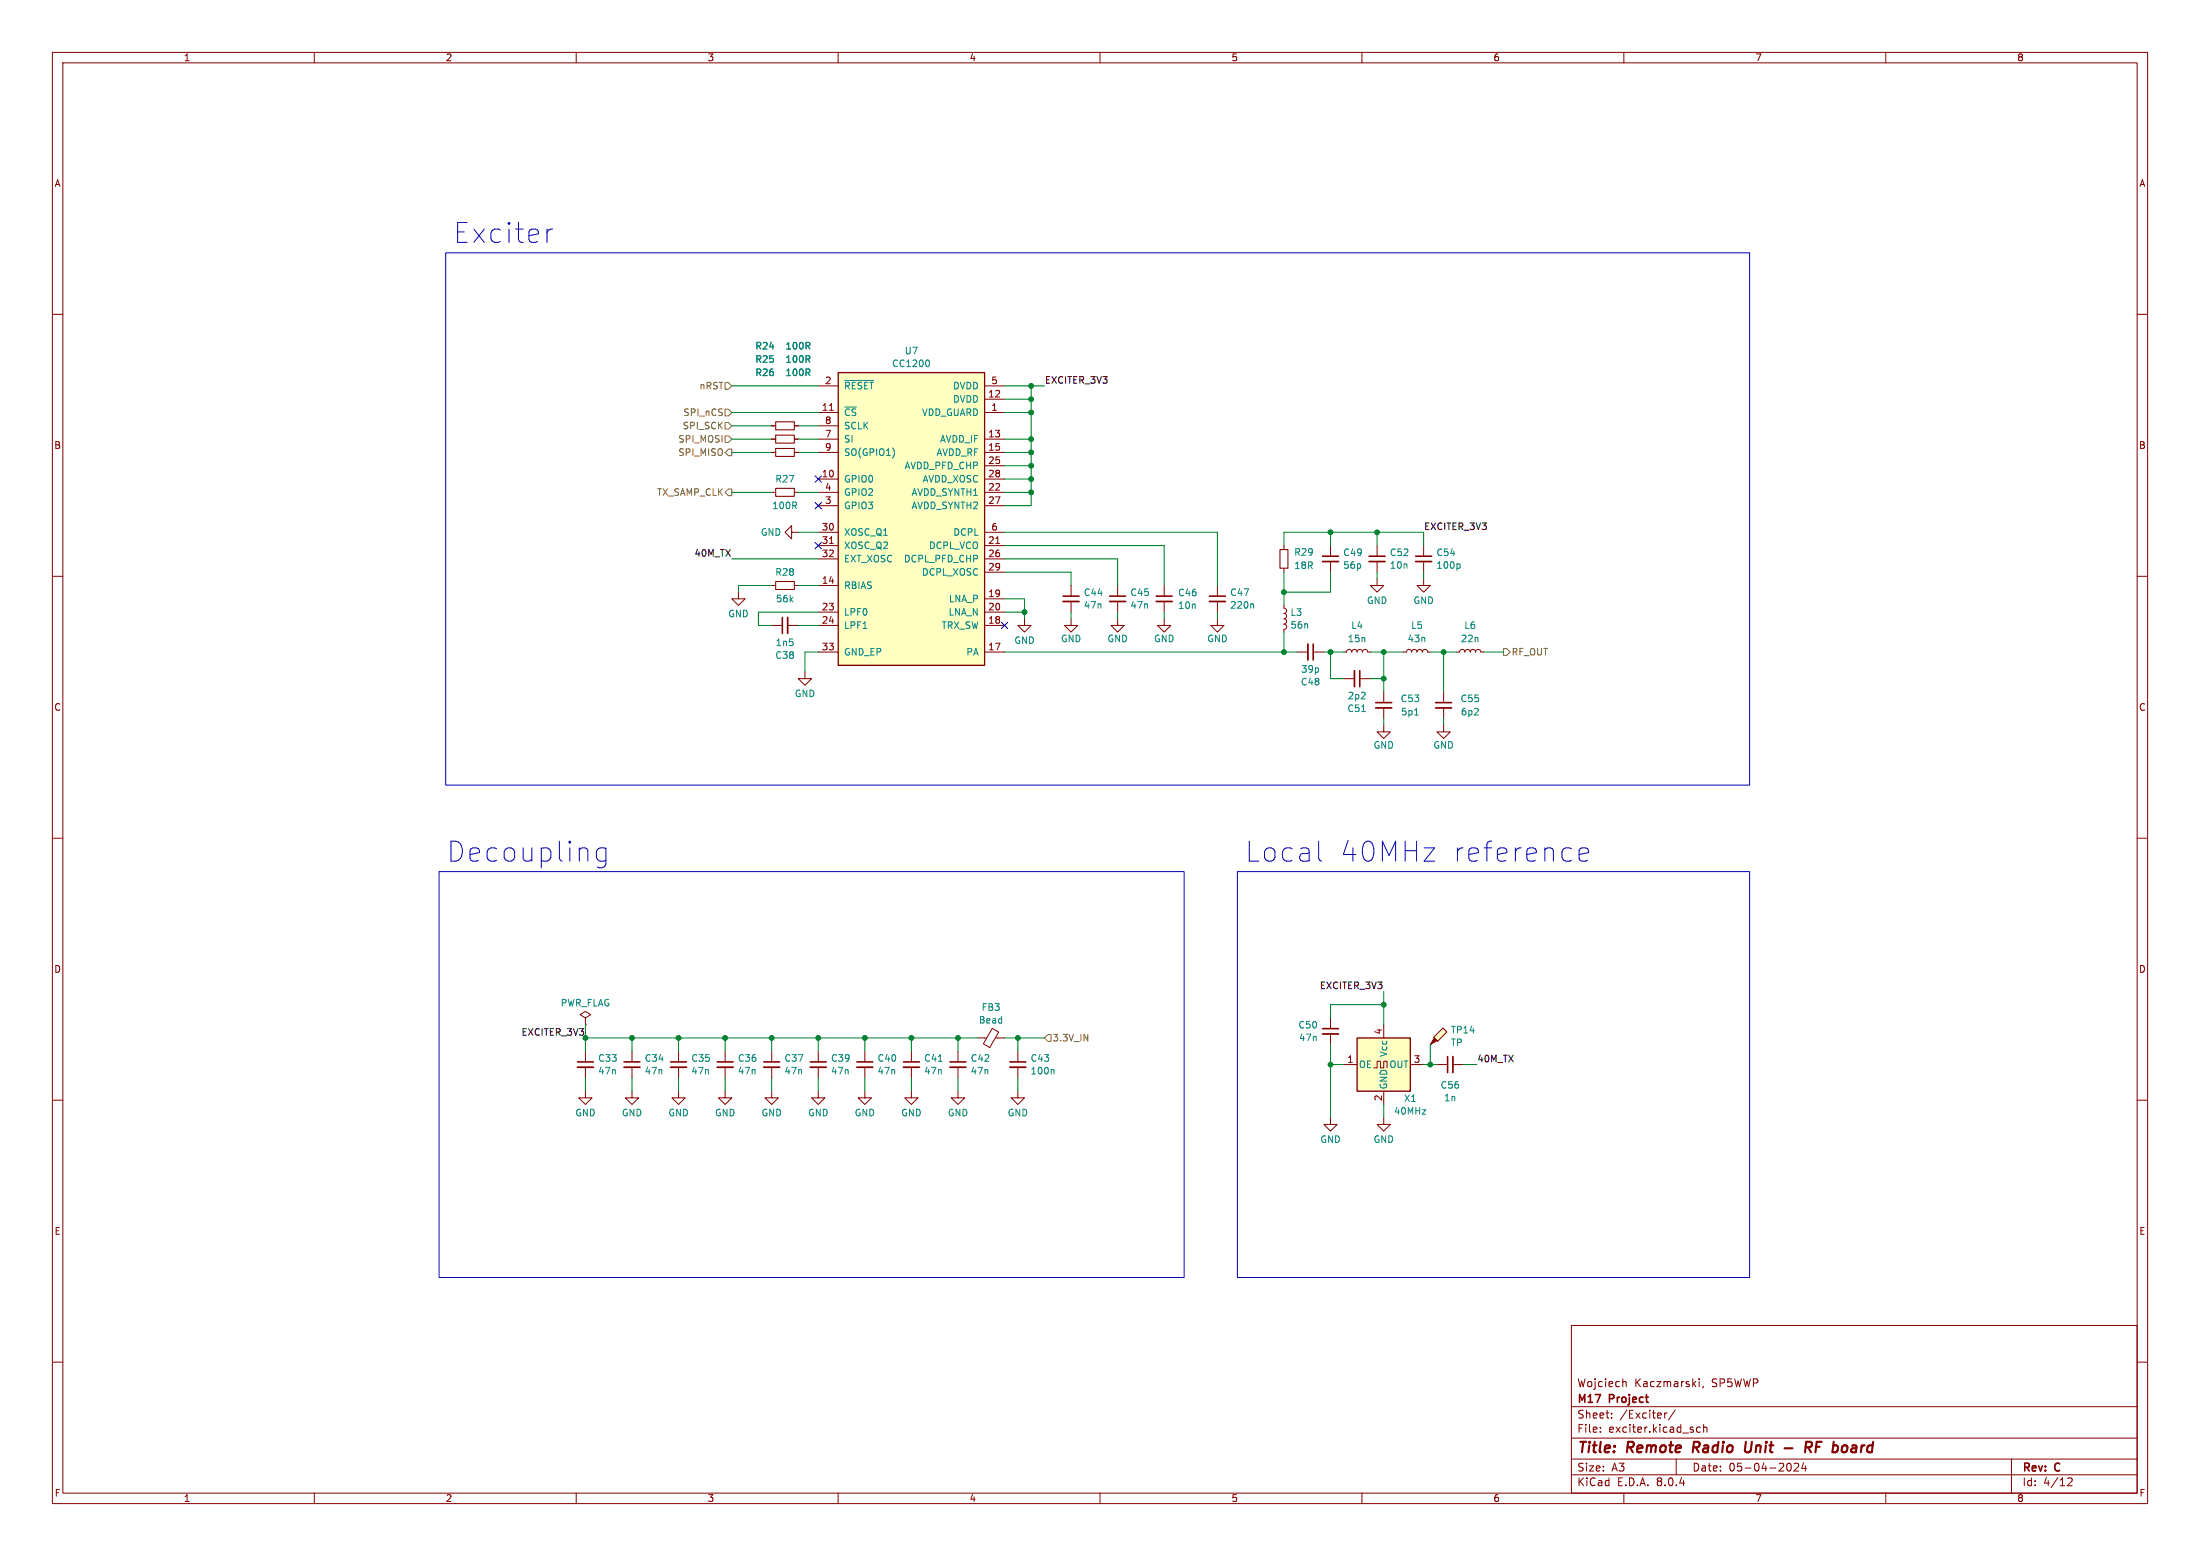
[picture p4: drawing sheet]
<svg xmlns="http://www.w3.org/2000/svg" width="420mm" height="297mm" viewBox="0 0 420 297" stroke-linecap="round" stroke-linejoin="round" font-family="sans-serif">
<g fill="none" stroke="#840000" stroke-width=".19">
<path d="M10 10h400v277h-400zM12 12h396v273h-396zM60 10v2M110 10v2M160 10v2M210 10v2M260 10v2M310 10v2M360 10v2M10 60h2M408 60h2M10 110h2"/>
<path d="M147.3 119.4h2.1M150.4 119.4h2M195.6 118.1v1.3h1.2l-1.2 1.3-1.3-1.3h1.3M204.5 118.1v1.3h1.2l-1.2 1.3-1.3-1.3h1.3M204.5 111.8v2M204.5 114.8v2M213.4 118.1v1.3h1.2l-1.2 1.3-1.3-1.3h1.3M213.4 111.8v2M213.4 114.8v2M222.2 118.1v1.3h1.3l-1.3 1.3-1.2-1.3h1.2M222.2 111.8v2M222.2 114.8v2"/>
<path d="M232.4 118.1v1.3h1.3l-1.3 1.3-1.3-1.3h1.3M232.4 111.8v2M232.4 114.8v2M245.1 115.6v.5l.4 .1 .1 .4-.1 .3-.4 .2 .4 .1 .1 .4-.1 .4-.4 .1 .4 .2 .1 .5-.5 .3 .4 .2 .1 .3-.1 .4-.4 .1v.6M245.1 104.1v.8M245.1 108.5v.7M254 104.1v2.1M254 107.2v2M262.9 104.1v2.1M262.9 107.2v2M408 110h2M153.7 128.3v1.2h1.2l-1.2 1.3-1.3-1.3h1.3"/>
<path d="M256.5 124.5h.5l.2-.4 .4-.1 .3 .1 .2 .4 .1-.4 .4-.1 .3 .1 .2 .4 .1-.4 .4-.1 .3 .1 .2 .4 .1-.4 .4-.1 .4 .1 .1 .4h.5M264.2 132.1v2M264.2 135.1v2.1M268 124.5h.5l.1-.4 .4-.1 .3 .1 .2 .4 .1-.4 .4-.1 .4 .1 .1 .4 .2-.4 .3-.1 .4 .1 .1 .4 .2-.4 .3-.1 .4 .1 .1 .4h.5M10 160h2M408 160h2M186.7 198.1h1.6M189.4 196.3l1.3 .7-1.7 2.9-1.3-.7zM190 198.1h1.8M10 210h2M147.3 208.3v1.3h1.3l-1.3 1.2-1.3-1.2h1.3M147.3 200.7v2"/>
<path d="M147.3 203.7v2M156.2 208.3v1.3h1.3l-1.3 1.2-1.3-1.2h1.3M156.2 200.7v2M156.2 203.7v2M165.1 208.3v1.3h1.3l-1.3 1.2-1.3-1.2h1.3M165.1 200.7v2M165.1 203.7v2M174 208.3v1.3h1.3l-1.3 1.2-1.3-1.2h1.3M174 200.7v2M174 203.7v2M182.9 208.3v1.3h1.2l-1.2 1.2-1.3-1.2h1.3M182.9 200.7v2"/>
<path d="M182.9 203.7v2M194.3 208.3v1.3h1.3l-1.3 1.2-1.3-1.2h1.3M194.3 200.7v2M194.3 203.7v2M254 213.4v1.2h1.3l-1.3 1.3-1.3-1.3h1.3M264.2 213.4v1.2h1.2l-1.2 1.3-1.3-1.3h1.3M408 210h2M10 260h2M300 253h108v32h-108zM408 260h2M300 278.5h108M300 274.5h108"/>
<path d="M300 268.5h108M305.5 273.2v.2M305.5 272.5v.1M307.7 270.5v.2M307.7 269.8v.1M310 263.7h.2l.2 .2v.8M317.8 269.7v1M318.2 269.7l-.3 .1-.1 .2M319.8 269.1l-1.3 1.9M320 278.5v3M324.4 263.2v.1M324.4 263.7v1"/>
<path d="M324.6 272.5l-.4-.1-.3 .3 .1 .6h.6M325.2 264.6l-.2 .3M325.2 272.5l.2-.1 .4 .1 .1 .9M325.2 271.9v1.5M341.3 279.4l.1-.1a.8 .8 0 0 1 .6 .7 .8 .8 0 0 1-.6 .8l-.1-.1M342.5 279.4l.6-.1 .2 .1 .1 .3-1 1.1h1M344.3 279.2l-.4 1.1h1M344.7 279.8v1M384 278.5v6.5M60 285v2M110 285v2M160 285v2"/>
<path d="M210 285v2M260 285v2M300 281.5h108M310 285v2M360 285v2M394.7 282.2l.6-.1 .2 .1 .1 .3-.9 1.1h.9"/>
</g>
<path d="M323.4 275.2l-.3 2M333.3 275.2l-.2 1.6 .2 .3a.66 .66 0 0 0 .8-.1M340.7 276.4h1.5M344.7 276.3h.8a.55 .55 0 0 0 .4-.5 .55 .55 0 0 0-.3-.6h-.8l-.2 2M345.2 276.3l.5 .9M346.7 276.2h.7M347.8 275.2h-1l-.2 2" fill="none" stroke="#840000" stroke-width=".4"/>
<g fill="none" stroke="#840000" stroke-width=".33">
<path d="M150.4 117.9v3M202.9 114.8h3.1M211.8 114.8h3.1M220.7 114.8h3.1M230.9 114.8h3M252.5 107.2h3M261.4 107.2h3M262.6 135.1h3.1M145.8 203.7h3M154.7 203.7h3M163.6 203.7h3M172.5 203.7h3"/>
<path d="M181.4 203.7h3M192.8 203.7h3"/>
</g>
<g fill="none" stroke="#840000" stroke-width=".3">
<path d="M149.4 117.9v3M202.9 113.8h3.1M211.8 113.8h3.1M220.7 113.8h3.1M230.9 113.8h3M252.5 106.2h3M261.4 106.2h3M262.6 134.1h3.1M145.8 202.7h3M154.7 202.7h3M163.6 202.7h3M172.5 202.7h3"/>
<path d="M181.4 202.7h3M192.8 202.7h3"/>
</g>
<path d="M244.3 104.9h1.6v3.6h-1.6z" fill="none" stroke="#840000" stroke-width=".2"/>
<path d="M239.1 115.3l.2 .1v.7M270.1 136.5h.7M179.1 202.6h.8M201 204.2l.2 .1v.7" fill="none" stroke="#008484" stroke-width=".19"/>
<path d="M273.7 198l1.8-1.8 .7 .8-1.8 1.8z" fill="#ffffc2"/>
<path d="M273.8 198.1l.5 .5-1.3 .8z" fill="#840000" stroke="#840000" stroke-width=".19"/>
<path d="M273 199.4h.1M273.7 198l1.8-1.8 .7 .8-1.8 1.8z" fill="none" stroke="#840000" stroke-width=".19"/>
<path d="M259.1 198.1h10.1v10.2h-10.1z" fill="#ffffc2"/>
<path d="M259.1 198.1h10.1v10.2h-10.1z" fill="none" stroke="#840000" stroke-width=".25"/>
<path d="M264.2 195.6v2.5M256.5 203.2h2.6M262.3 203.8h.6v-1.2h.6v1.2h.7v-1.2h.6v1.2M264.2 208.3v2.5M269.2 203.2h2.6" fill="none" stroke="#840000" stroke-width=".19"/>
<path d="M160 71.1h28v55.9h-28z" fill="#ffffc2"/>
<path d="M160 71.1h28v55.9h-28z" fill="none" stroke="#840000" stroke-width=".25"/>
<g fill="none" stroke="#840000" stroke-width=".19">
<path d="M156.2 78.7h3.8M156.2 73.7h3.8M158.4 78.3h.7M188 78.7h3.8M188 76.2h3.8M188 73.7h3.8M147.3 83.8h.8M147.3 86.4h.8M147.3 94h.8M147.3 81.3h.8M151.6 83.8h.8M151.6 86.4h.8"/>
<path d="M151.6 94h.8M151.6 81.3h.8M156.2 91.4h3.8M156.2 83.8h3.8M156.2 86.4h3.8M156.2 94h3.8M156.2 96.5h3.8M156.2 81.3h3.8M188 91.4h3.8M188 83.8h3.8M188 86.4h3.8M188 94h3.8"/>
<path d="M188 88.9h3.8M188 96.5h3.8M141 113v1.3h1.2l-1.2 1.3-1.3-1.3h1.3M147.3 111.8h.8M151.1 101.6v-1.3l-1.2 1.3 1.2 1.3v-1.3h1.3M151.6 111.8h.8M156.2 111.8h3.8M156.2 119.4h3.8M156.2 116.8h3.8M156.2 104.1h3.8M156.2 106.7h3.8M156.2 101.6h3.8"/>
<path d="M158.4 103.7h.7M188 119.4h3.8M188 114.3h3.8M188 116.8h3.8M188 104.1h3.8M188 106.7h3.8M188 109.2h3.8M188 101.6h3.8M190.1 103.7h.7M262.9 110.5v1.3h1.3l-1.3 1.2-1.3-1.2h1.3M271.8 110.5v1.3h1.2l-1.2 1.2-1.3-1.2h1.3M271.8 104.1v2.1"/>
<path d="M271.8 107.2v2M156.2 124.5h3.8M188 124.5h3.8M247.6 124.5h2.1M250.7 124.5h2M256.5 129.5h2.1M259.6 129.5h2M264.2 138.4v1.3h1.2l-1.2 1.3-1.3-1.3h1.3M275.6 138.4v1.3h1.3l-1.3 1.3-1.3-1.3h1.3M275.6 132.1v2M275.6 135.1v2.1M278.1 124.5h.5l.2-.4 .3-.1 .4 .1 .2 .4 .1-.4 .4-.1 .3 .1 .2 .4 .1-.4 .4-.1 .3 .1 .2 .4 .1-.4 .4-.1 .4 .1 .1 .4h.5"/>
<path d="M111.8 194.3l1-.6-1-.7-1.1 .7 1.1 .6v1.3M111.8 195.6h.1M254 194.3v2M254 197.4v2M111.8 208.3v1.3h1.2l-1.2 1.2-1.3-1.2h1.3M111.8 200.7v2M111.8 203.7v2M120.6 208.3v1.3h1.3l-1.3 1.2-1.2-1.2h1.2M120.6 200.7v2M120.6 203.7v2M129.5 208.3v1.3h1.3l-1.3 1.2-1.2-1.2h1.2M129.5 200.7v2"/>
<path d="M129.5 203.7v2M138.4 208.3v1.3h1.3l-1.3 1.2-1.2-1.2h1.2M138.4 200.7v2M138.4 203.7v2M274.3 203.2h2.1M277.4 203.2h2"/>
</g>
<path d="M161.3 72.6h5.5M177.1 68.7a.79 .79 0 0 1 0 1.3M170.6 85.9l.2 .4-.2 .8M278.5 107.6l.2 .3v.3l-.2 .3M260 135.8h.7" fill="none" stroke="#008484" stroke-width=".19"/>
<path d="M270.3 107.2h3M249.7 122.9v3.1M258.6 128v3.1M274.1 135.1h3M252.5 197.4h3M110.2 203.7h3.1M119.1 203.7h3.1M128 203.7h3.1M136.9 203.7h3.1M277.4 201.7v3" fill="none" stroke="#840000" stroke-width=".33"/>
<path d="M270.3 106.2h3M250.7 122.9v3.1M259.6 128v3.1M274.1 134.1h3M252.5 196.3h3M110.2 202.7h3.1M119.1 202.7h3.1M128 202.7h3.1M136.9 202.7h3.1M276.4 201.7v3" fill="none" stroke="#840000" stroke-width=".3"/>
<path d="M148.1 83.1h3.5v1.5h-3.5zM148.1 80.5h3.5v1.5h-3.5zM148.1 93.2h3.5v1.5h-3.5zM148.1 85.6h3.5v1.5h-3.5zM148.1 111h3.5v1.5h-3.5z" fill="none" stroke="#840000" stroke-width=".2"/>
<path d="M138.4 73h.7l.6 .7-.6 .6h-.7zM138.4 78.1h.7l.6 .6-.6 .7h-.7zM138.4 83.2h.7l.6 .6-.6 .7h-.7zM138.4 80.6h.7l.6 .7-.6 .6h-.7zM139.1 93.3h.6v1.3h-.6l-.7-.6zM139.1 85.7h.6v1.3h-.6l-.7-.6zM287 123.8h.7l.6 .7-.6 .6h-.7zM200 197.5h.7v1.3h-.7l-.6-.7z" fill="none" stroke="#848400" stroke-width=".19"/>
<path d="M85.1 48.3h248.9v101.6h-248.9zM105.5 43.7a.97 .97 0 0 0-1.1 .8M83.8 166.4h142.3v77.4h-142.3zM115.7 162l-.4-.2h-.7l-.6 .4-.1 .4v1l.3 .6 .4 .2h.7l.4-.2M115.7 161.8v3.1a1.03 1.03 0 0 1-1.7 .6M236.2 166.4h97.8v77.4h-97.8zM251.7 160.6v3.2l.2 .4 .4 .2M271.9 161.8h2l-2 2.6h2M301.5 163.1l1.8-.4-.2-.7-.4-.2h-.7l-.4 .2-.1 .4v1.4l.1 .4 .4 .2h.7l.4-.2" fill="none" stroke="#0000c2" stroke-width=".19"/>
<g fill="none" stroke="#008400" stroke-width=".19">
<path d="M139.7 78.7h16.5M139.7 73.7h16.5M191.8 78.7h5M191.8 73.7h7.6M191.8 76.2h5M196.8 73.7v22.8h-5M139.7 81.3h7.6M139.7 83.8h7.6M139.7 94h7.6M139.7 86.4h7.6M152.4 81.3h3.8M152.4 83.8h3.8"/>
<path d="M152.4 94h3.8M152.4 86.4h3.8M191.8 91.4h5M191.8 83.8h5M191.8 94h5M191.8 86.4h5M191.8 88.9h5M139.7 106.7h16.5M147.3 111.8h-6.3v1.2M152.4 111.8h3.8M152.4 119.4h3.8M152.4 101.6h3.8"/>
<path d="M156.2 116.8h-11.4v2.6h2.5M191.8 116.8h3.8M191.8 101.6h40.6v10.2M191.8 106.7h21.6v5.1M191.8 109.2h12.7v2.6M191.8 114.3h3.8v3.8M191.8 104.1h30.4v7.7M204.5 116.8v1.3M213.4 116.8v1.3M222.2 116.8v1.3M232.4 116.8v1.3M245.1 104.1v-2.5h26.7v2.5"/>
<path d="M245.1 109.2v6.4M254 101.6v2.5M254 109.2v3.8h-8.9M262.9 101.6v2.5M262.9 109.2v1.3M271.8 109.2v1.3M156.2 124.5h-2.5v3.8M191.8 124.5h55.8M245.1 120.7v3.8M252.7 124.5h3.8M254 124.5v5h2.5M261.6 124.5h6.4"/>
<path d="M261.6 129.5h2.6M264.2 124.5v7.6M264.2 137.2v1.2M273 124.5h5.1M275.6 124.5v7.6M275.6 137.2v1.2M283.2 124.5h3.8M111.8 198.1h74.9M111.8 195.6v5.1M120.6 198.1v2.6M129.5 198.1v2.6M138.4 198.1v2.6"/>
<path d="M147.3 198.1v2.6M156.2 198.1v2.6M165.1 198.1v2.6M174 198.1v2.6M182.9 198.1v2.6M191.8 198.1h7.6M194.3 198.1v2.6M254 199.4v14M264.2 189.2v6.4M264.2 191.8h-10.2v2.5M273 199.4v3.8M111.8 205.7v2.6"/>
<path d="M120.6 205.7v2.6M129.5 205.7v2.6M138.4 205.7v2.6M147.3 205.7v2.6M156.2 205.7v2.6M165.1 205.7v2.6M174 205.7v2.6M182.9 205.7v2.6M194.3 205.7v2.6M254 203.2h2.5M264.2 210.8v2.6M271.8 203.2h2.5"/>
<path d="M279.4 203.2h2.5"/>
</g>
<path d="M155.6 90.8l1.2 1.2M155.6 95.9l1.2 1.2M156.8 90.8l-1.2 1.2M156.8 95.9l-1.2 1.2M155.6 103.5l1.2 1.2M156.8 103.5l-1.2 1.2M191.2 118.8l1.2 1.2M192.4 118.8l-1.2 1.2" fill="none" stroke="#000084" stroke-width=".19"/>
<g fill="#008400" stroke="#008400" stroke-width=".19">
<circle cx="196.8" cy="86.4" r=".46"/>
<circle cx="196.8" cy="94" r=".46"/>
<circle cx="196.8" cy="83.8" r=".46"/>
<circle cx="196.8" cy="88.9" r=".46"/>
<circle cx="195.6" cy="116.8" r=".46"/>
<circle cx="254" cy="124.5" r=".46"/>
<circle cx="264.2" cy="129.5" r=".46"/>
<circle cx="264.2" cy="124.5" r=".46"/>
<circle cx="254" cy="101.6" r=".46"/>
<circle cx="262.9" cy="101.6" r=".46"/>
<circle cx="245.1" cy="124.5" r=".46"/>
<circle cx="245.1" cy="113" r=".46"/>
<circle cx="147.3" cy="198.1" r=".46"/>
<circle cx="156.2" cy="198.1" r=".46"/>
<circle cx="182.9" cy="198.1" r=".46"/>
<circle cx="194.3" cy="198.1" r=".46"/>
<circle cx="174" cy="198.1" r=".46"/>
<circle cx="165.1" cy="198.1" r=".46"/>
<circle cx="196.8" cy="91.4" r=".46"/>
<circle cx="264.2" cy="191.8" r=".46"/>
<circle cx="273" cy="203.2" r=".46"/>
<circle cx="275.6" cy="124.5" r=".46"/>
<circle cx="254" cy="203.2" r=".46"/>
<circle cx="120.6" cy="198.1" r=".46"/>
<circle cx="129.5" cy="198.1" r=".46"/>
<circle cx="138.4" cy="198.1" r=".46"/>
<circle cx="111.8" cy="198.1" r=".46"/>
<circle cx="196.8" cy="78.7" r=".46"/>
<circle cx="196.8" cy="76.2" r=".46"/>
<circle cx="196.8" cy="73.7" r=".46"/>
</g>
<g font-size="5.3" fill="#0000c2">
<text x="86.4" y="46.7">Exciter</text>
<text x="85.1" y="164.9">Decoupling</text>
<text x="237.5" y="164.9">Local</text>
<text x="255.3" y="164.9">40MHz</text>
<text x="276.6" y="164.9">reference</text>
</g>
<g font-size="2.8" fill="#840000">
<text x="301" y="277.9">Title:</text>
<text x="310.6" y="277.9">Remote</text>
<text x="324" y="277.9">Radio</text>
<text x="334.7" y="277.9">Unit</text>
<text x="347.8" y="277.9">RF</text>
<text x="353.9" y="277.9">board</text>
</g>
<g font-size="2.1" fill="#840000">
<text x="301" y="268.2">M17</text>
<text x="301" y="265">Wojciech</text>
<text x="307.3" y="268.2">Project</text>
<text x="312" y="265">Kaczmarski,</text>
<text x="326.8" y="265">SP5WWP</text>
<text x="301" y="273.7">File:</text>
<text x="301" y="271">Sheet:</text>
<text x="307.1" y="273.7">exciter.kicad_sch</text>
<text x="309.2" y="271">/Exciter/</text>
<text x="301" y="281.1">Size:</text>
<text x="307.6" y="281.1">A3</text>
<text x="323" y="281.1">Date:</text>
<text x="330" y="281.1">05-04-2024</text>
<text x="386" y="281.3">Rev:</text>
<text x="392.4" y="281.3">C</text>
<text x="301" y="283.9">KiCad</text>
<text x="308.7" y="283.9">E.D.A.</text>
<text x="316.3" y="283.9">8.0.4</text>
<text x="386" y="283.9">Id:</text>
<text x="390.1" y="283.9">4/12</text>
</g>
<g font-size="1.8" fill="#840000">
<text x="35" y="11.9">1</text>
<text x="85" y="11.9">2</text>
<text x="135" y="11.9">3</text>
<text x="185" y="11.9">4</text>
<text x="235" y="11.9">5</text>
<text x="285" y="11.9">6</text>
<text x="335" y="11.9">7</text>
<text x="385" y="11.9">8</text>
<text x="10.3" y="35.9">A</text>
<text x="408.3" y="35.9">A</text>
<text x="157.4" y="73.4">2</text>
<text x="188.6" y="75.9">12</text>
<text x="189.2" y="73.4">5</text>
<text x="156.8" y="78.5">11</text>
<text x="157.4" y="83.6">7</text>
<text x="157.4" y="81">8</text>
<text x="188.6" y="83.6">13</text>
<text x="189.2" y="78.5">1</text>
<text x="10.3" y="85.9">B</text>
<text x="157.4" y="86.1">9</text>
<text x="188.6" y="86.1">15</text>
<text x="188.6" y="88.6">25</text>
<text x="408.2" y="85.9">B</text>
<text x="156.8" y="91.2">10</text>
<text x="157.4" y="93.7">4</text>
<text x="188.6" y="93.7">22</text>
<text x="188.6" y="91.2">28</text>
<text x="156.8" y="101.3">30</text>
<text x="157.4" y="96.3">3</text>
<text x="188.6" y="96.3">27</text>
<text x="189.2" y="101.3">6</text>
<text x="156.8" y="103.9">31</text>
<text x="156.8" y="106.4">32</text>
<text x="188.6" y="103.9">21</text>
<text x="188.6" y="106.4">26</text>
<text x="156.8" y="111.5">14</text>
<text x="188.6" y="109">29</text>
<text x="156.8" y="116.6">23</text>
<text x="156.8" y="119.1">24</text>
<text x="188.6" y="119.1">18</text>
<text x="188.6" y="114">19</text>
<text x="188.6" y="116.6">20</text>
<text x="156.8" y="124.2">33</text>
<text x="188.6" y="124.2">17</text>
<text x="10.3" y="135.9">C</text>
<text x="408.2" y="135.9">C</text>
<text x="10.3" y="185.9">D</text>
<text x="408.2" y="185.9">D</text>
<text x="263.9" y="197.6" transform="rotate(-90 263.9 197.6)">4</text>
<text x="257.1" y="202.9">1</text>
<text x="269.8" y="202.9">3</text>
<text x="263.9" y="210.3" transform="rotate(-90 263.9 210.3)">2</text>
<text x="10.3" y="235.9">E</text>
<text x="408.3" y="235.9">E</text>
<text x="10.3" y="285.9">F</text>
<text x="35" y="286.9">1</text>
<text x="85" y="286.9">2</text>
<text x="135" y="286.9">3</text>
<text x="185" y="286.9">4</text>
<text x="235" y="286.9">5</text>
<text x="285" y="286.9">6</text>
<text x="335" y="286.9">7</text>
<text x="385" y="286.9">8</text>
<text x="408.3" y="285.9">F</text>
</g>
<g font-size="1.8" fill="#008484">
<text x="144.1" y="69.4">R25</text>
<text x="144.1" y="66.9">R24</text>
<text x="144.1" y="72">R26</text>
<text x="149.8" y="69.4">100R</text>
<text x="149.8" y="66.9">100R</text>
<text x="149.8" y="72">100R</text>
<text x="170.2" y="70.3">CC1200</text>
<text x="172.6" y="67.8">U7</text>
<text x="161" y="74.5">~{RESET}</text>
<text x="181.8" y="77.1">DVDD</text>
<text x="181.8" y="74.5">DVDD</text>
<text x="161" y="79.6">~{CS}</text>
<text x="161" y="82.1">SCLK</text>
<text x="175.9" y="79.6">VDD_GUARD</text>
<text x="161" y="84.7">SI</text>
<text x="161" y="87.2">SO(GPIO1)</text>
<text x="172.6" y="89.8">AVDD_PFD_CHP</text>
<text x="178.7" y="87.2">AVDD_RF</text>
<text x="179.4" y="84.7">AVDD_IF</text>
<text x="147.9" y="92.3">R27</text>
<text x="161" y="92.3">GPIO0</text>
<text x="161" y="94.8">GPIO2</text>
<text x="173.9" y="94.8">AVDD_SYNTH1</text>
<text x="176" y="92.3">AVDD_XOSC</text>
<text x="147.3" y="97.4">100R</text>
<text x="161" y="97.4">GPIO3</text>
<text x="173.9" y="97.4">AVDD_SYNTH2</text>
<text x="145.1" y="102.5">GND</text>
<text x="161" y="102.5">XOSC_Q1</text>
<text x="161" y="105">XOSC_Q2</text>
<text x="161" y="107.5">EXT_XOSC</text>
<text x="172.5" y="107.5">DCPL_PFD_CHP</text>
<text x="177.2" y="105">DCPL_VCO</text>
<text x="181.9" y="102.5">DCPL</text>
<text x="247" y="106.3">R29</text>
<text x="256.3" y="106.3">C49</text>
<text x="265.2" y="106.3">C52</text>
<text x="274.1" y="106.3">C54</text>
<text x="147.9" y="110.1">R28</text>
<text x="161" y="112.6">RBIAS</text>
<text x="175.9" y="110.1">DCPL_XOSC</text>
<text x="206.8" y="114">C44</text>
<text x="215.7" y="114">C45</text>
<text x="234.7" y="114">C47</text>
<text x="247" y="108.8">18R</text>
<text x="256.3" y="108.8">56p</text>
<text x="265.2" y="108.8">10n</text>
<text x="274.1" y="108.8">100p</text>
<text x="138.9" y="118">GND</text>
<text x="148" y="115.2">56k</text>
<text x="161" y="117.7">LPF0</text>
<text x="181" y="117.7">LNA_N</text>
<text x="181.1" y="115.2">LNA_P</text>
<text x="206.8" y="116.4">47n</text>
<text x="215.7" y="116.4">47n</text>
<text x="224.8" y="114">C46</text>
<text x="224.8" y="116.4">10n</text>
<text x="234.7" y="116.4">220n</text>
<text x="246.3" y="117.8">L3</text>
<text x="260.9" y="115.5">GND</text>
<text x="269.7" y="115.5">GND</text>
<text x="147.9" y="125.9">C38</text>
<text x="148" y="123.5">1n5</text>
<text x="161" y="120.2">LPF1</text>
<text x="161" y="125.3">GND_EP</text>
<text x="179.7" y="120.2">TRX_SW</text>
<text x="184.4" y="125.3">PA</text>
<text x="193.5" y="123.1">GND</text>
<text x="202.4" y="122.8">GND</text>
<text x="211.3" y="122.8">GND</text>
<text x="220.2" y="122.8">GND</text>
<text x="230.4" y="122.8">GND</text>
<text x="246.3" y="120.2">56n</text>
<text x="257.2" y="122.8">15n</text>
<text x="257.9" y="120.2">L4</text>
<text x="268.6" y="122.8">43n</text>
<text x="269.3" y="120.2">L5</text>
<text x="278.8" y="122.8">22n</text>
<text x="279.5" y="120.2">L6</text>
<text x="248.2" y="131">C48</text>
<text x="248.3" y="128.6">39p</text>
<text x="151.6" y="133.3">GND</text>
<text x="257.1" y="136.1">C51</text>
<text x="257.2" y="133.7">2p2</text>
<text x="267.3" y="134.2">C53</text>
<text x="267.4" y="136.8">5p1</text>
<text x="278.7" y="134.2">C55</text>
<text x="278.8" y="136.8">6p2</text>
<text x="262.1" y="143.1">GND</text>
<text x="273.6" y="143.1">GND</text>
<text x="106.9" y="192.3">PWR_FLAG</text>
<text x="186.8" y="195.6">Bead</text>
<text x="187.3" y="193.1">FB3</text>
<text x="247.8" y="196.5">C50</text>
<text x="276.9" y="197.5">TP14</text>
<text x="114.1" y="202.9">C33</text>
<text x="123" y="202.9">C34</text>
<text x="131.9" y="202.9">C35</text>
<text x="140.8" y="202.9">C36</text>
<text x="149.7" y="202.9">C37</text>
<text x="158.5" y="202.9">C39</text>
<text x="167.4" y="202.9">C40</text>
<text x="176.3" y="202.9">C41</text>
<text x="185.2" y="202.9">C42</text>
<text x="196.6" y="202.9">C43</text>
<text x="247.9" y="198.9">47n</text>
<text x="265" y="201.8" transform="rotate(-90 265 201.8)">Vcc</text>
<text x="276.9" y="199.9">TP</text>
<text x="114.1" y="205.3">47n</text>
<text x="123" y="205.3">47n</text>
<text x="131.9" y="205.3">47n</text>
<text x="140.8" y="205.3">47n</text>
<text x="149.7" y="205.3">47n</text>
<text x="158.5" y="205.3">47n</text>
<text x="167.4" y="205.3">47n</text>
<text x="176.3" y="205.3">47n</text>
<text x="185.2" y="205.3">47n</text>
<text x="196.6" y="205.3">100n</text>
<text x="259.3" y="204.1">OE</text>
<text x="265" y="208" transform="rotate(-90 265 208)">GND</text>
<text x="265.2" y="204.1">OUT</text>
<text x="274.9" y="208">C56</text>
<text x="109.7" y="213.3">GND</text>
<text x="118.6" y="213.3">GND</text>
<text x="127.5" y="213.3">GND</text>
<text x="136.4" y="213.3">GND</text>
<text x="145.3" y="213.3">GND</text>
<text x="154.2" y="213.3">GND</text>
<text x="163.1" y="213.3">GND</text>
<text x="172" y="213.3">GND</text>
<text x="180.8" y="213.3">GND</text>
<text x="192.3" y="213.3">GND</text>
<text x="266" y="213">40MHz</text>
<text x="267.9" y="210.5">X1</text>
<text x="275.6" y="210.4">1n</text>
<text x="252" y="218.4">GND</text>
<text x="262.1" y="218.4">GND</text>
</g>
<g font-size="1.8" fill="#848400">
<text x="133.4" y="74.5">nRST</text>
<text x="130.2" y="82.1">SPI_SCK</text>
<text x="130.4" y="79.6">SPI_nCS</text>
<text x="129.4" y="84.7">SPI_MOSI</text>
<text x="129.4" y="87.2">SPI_MISO</text>
<text x="125.3" y="94.8">TX_SAMP_CLK</text>
<text x="288.5" y="125.3">RF_OUT</text>
<text x="200.9" y="199">3.3V_IN</text>
</g>
<g font-size="1.8">
<text x="199.4" y="73.3">EXCITER_3V3</text>
<text x="271.8" y="101.3">EXCITER_3V3</text>
<text x="132.5" y="106.3">40M_TX</text>
<text x="251.9" y="188.9">EXCITER_3V3</text>
<text x="99.5" y="197.8">EXCITER_3V3</text>
<text x="281.9" y="202.9">40M_TX</text>
</g>
</svg>
